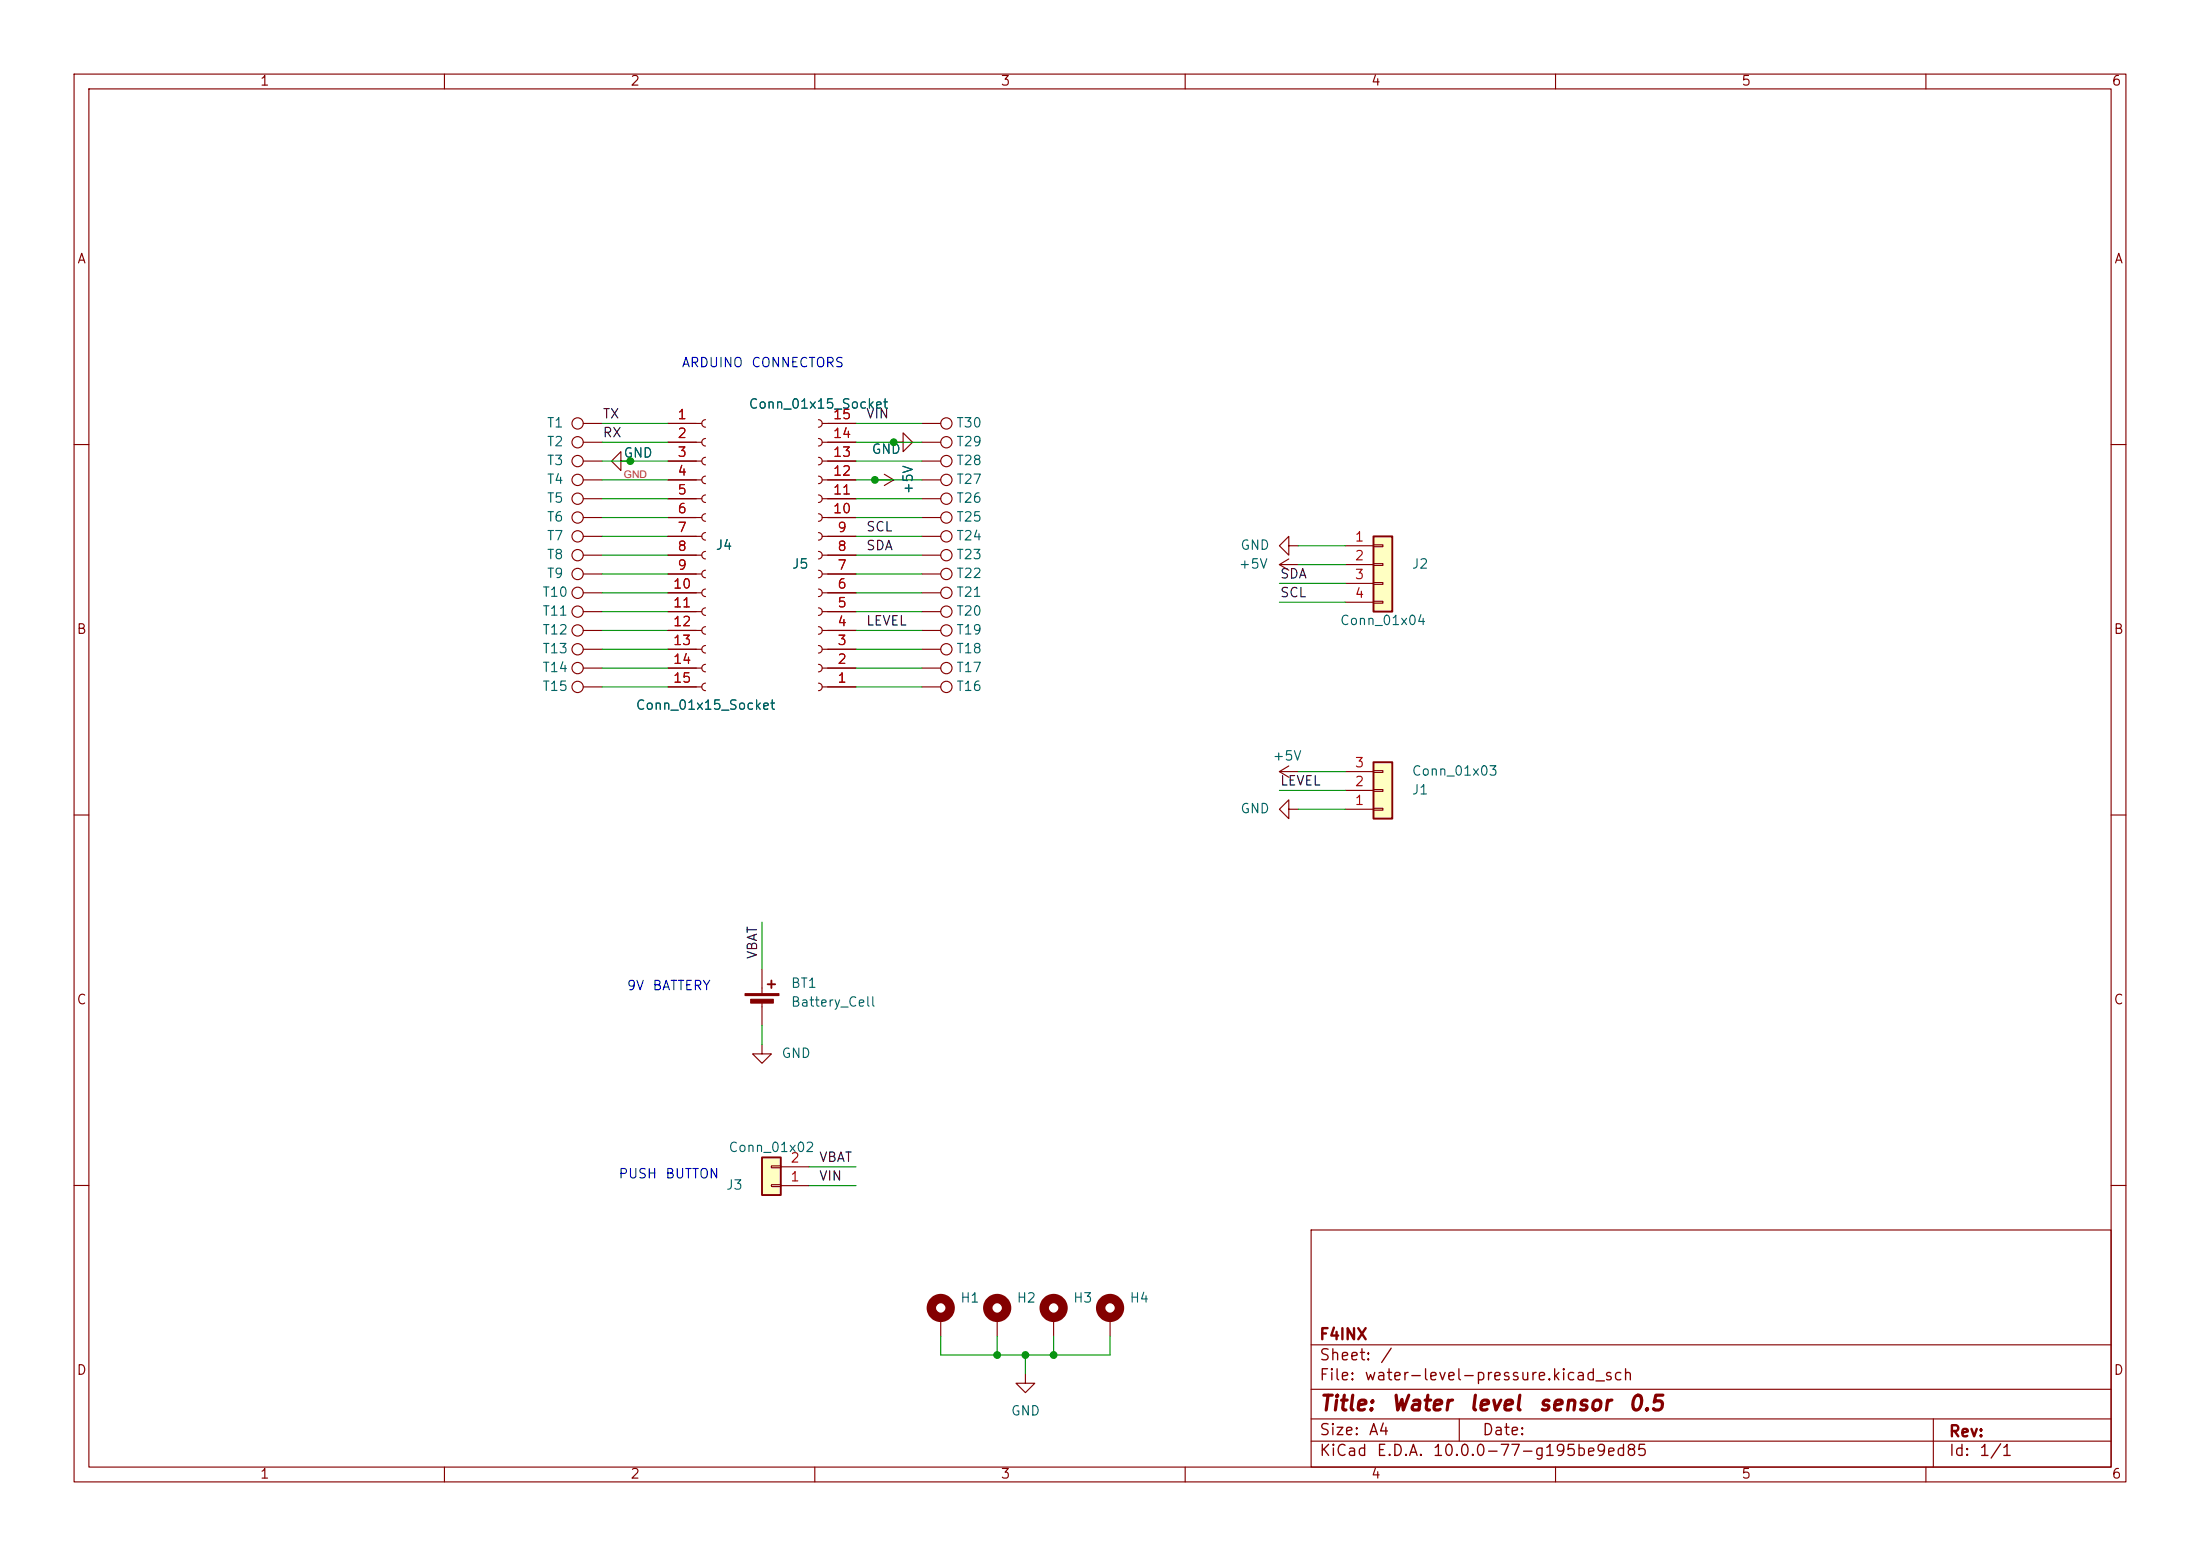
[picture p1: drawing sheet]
<svg xmlns="http://www.w3.org/2000/svg" width="297mm" height="210mm" viewBox="0 0 297 210" stroke-linecap="round" stroke-linejoin="round" font-family="sans-serif">
<g fill="none" stroke="#840000" stroke-width=".15">
<path d="M10 10h277v190h-277zM12 12h273v186h-273zM60 10v2M110 10v2M160 10v2M210 10v2M260 10v2M90.2 59.7h4.5M90.2 57.2h4.5M95.2 56.6a.51 .51 0 0 0-.5 .6 .51 .51 0 0 0 .5 .5M95.2 59.2a.51 .51 0 0 0-.5 .5 .51 .51 0 0 0 .5 .5M110.5 59.2a.51 .51 0 0 1 .5 .5 .51 .51 0 0 1-.5 .5"/>
<path d="M110.5 56.6a.51 .51 0 0 1 .5 .6 .51 .51 0 0 1-.5 .5M111 59.7h4.6M111 57.2h4.6M120.6 59.7h1.3v-1.3l1.3 1.3-1.3 1.3v-1.3M10 60h2M83.8 62.2v-1.2l-1.3 1.2 1.3 1.3v-1.3h1.3M90.2 77.5h4.5M90.2 74.9h4.5M90.2 72.4h4.5M90.2 69.9h4.5M90.2 67.3h4.5M90.2 64.8h4.5"/>
<path d="M90.2 62.2h4.5M95.2 61.7a.51 .51 0 0 0-.5 .5 .51 .51 0 0 0 .5 .5M95.2 64.3a.51 .51 0 0 0-.5 .5 .51 .51 0 0 0 .5 .5M95.2 66.8a.51 .51 0 0 0-.5 .5 .51 .51 0 0 0 .5 .5M95.2 69.3a.51 .51 0 0 0-.5 .6 .51 .51 0 0 0 .5 .5M95.2 71.9a.51 .51 0 0 0-.5 .5 .51 .51 0 0 0 .5 .5M95.2 74.4a.51 .51 0 0 0-.5 .5 .51 .51 0 0 0 .5 .5M95.2 77a.51 .51 0 0 0-.5 .5 .51 .51 0 0 0 .5 .5M95.2 79.5a.51 .51 0 0 0-.5 .5 .51 .51 0 0 0 .5 .5M110.5 79.5a.51 .51 0 0 1 .5 .5 .51 .51 0 0 1-.5 .5M110.5 77a.51 .51 0 0 1 .5 .5 .51 .51 0 0 1-.5 .5M110.5 74.4a.51 .51 0 0 1 .5 .5 .51 .51 0 0 1-.5 .5"/>
<path d="M110.5 71.9a.51 .51 0 0 1 .5 .5 .51 .51 0 0 1-.5 .5M110.5 69.3a.51 .51 0 0 1 .5 .6 .51 .51 0 0 1-.5 .5M110.5 66.8a.51 .51 0 0 1 .5 .5 .51 .51 0 0 1-.5 .5M110.5 64.3a.51 .51 0 0 1 .5 .5 .51 .51 0 0 1-.5 .5M110.5 61.7a.51 .51 0 0 1 .5 .5 .51 .51 0 0 1-.5 .5M111 77.5h4.6M111 74.9h4.6M111 72.4h4.6M111 69.9h4.6M111 67.3h4.6M111 64.8h4.6M111 62.2h4.6"/>
<path d="M124.5 77.5h2.5M124.5 74.9h2.5M172.7 76.2l1.3 .8M172.7 76.2h2.6M174 73.7v1.2l-1.3-1.2 1.3-1.3v1.3h1.3M174 75.4l-1.3 .8M285 60h2M78.7 92.7h2.6M78.7 90.2h2.6M78.7 87.6h2.6M78.7 85.1h2.6M78.7 82.6h2.6"/>
<path d="M78.7 80h2.6M90.2 92.7h4.5M90.2 90.2h4.5M90.2 87.6h4.5M90.2 85.1h4.5M90.2 82.6h4.5M90.2 80h4.5M95.2 82a.51 .51 0 0 0-.5 .6 .51 .51 0 0 0 .5 .5M95.2 84.6a.51 .51 0 0 0-.5 .5 .51 .51 0 0 0 .5 .5M95.2 87.1a.51 .51 0 0 0-.5 .5 .51 .51 0 0 0 .5 .5M95.2 89.7a.51 .51 0 0 0-.5 .5 .51 .51 0 0 0 .5 .5M95.2 92.2a.51 .51 0 0 0-.5 .5 .51 .51 0 0 0 .5 .5"/>
<path d="M110.5 92.2a.51 .51 0 0 1 .5 .5 .51 .51 0 0 1-.5 .5M110.5 89.7a.51 .51 0 0 1 .5 .5 .51 .51 0 0 1-.5 .5M110.5 87.1a.51 .51 0 0 1 .5 .5 .51 .51 0 0 1-.5 .5M110.5 84.6a.51 .51 0 0 1 .5 .5 .51 .51 0 0 1-.5 .5M110.5 82a.51 .51 0 0 1 .5 .6 .51 .51 0 0 1-.5 .5M111 92.7h4.6M111 90.2h4.6M111 87.6h4.6M111 85.1h4.6M111 82.6h4.6M111 80h4.6M124.5 92.7h2.5"/>
<path d="M124.5 90.2h2.5M124.5 87.6h2.5M124.5 85.1h2.5M124.5 82.6h2.5M124.5 80h2.5M10 110h2M285 110h2M10 160h2M127 177.8v2.5M134.6 177.8v2.5M142.2 177.8v2.5M149.9 177.8v2.5"/>
<path d="M177 166h108v32h-108zM285 160h2M60 198v2M110 198v2M138.4 185.4v1.3h1.3l-1.3 1.3-1.2-1.3h1.2M160 198v2M177 194.5h108M177 191.5h108M177 187.5h108M177 181.5h108M197 191.5v3M210 198v2"/>
<path d="M260 198v2M261 191.5v6.5"/>
<circle cx="127.8" cy="74.9" r=".76"/>
<circle cx="127.8" cy="77.5" r=".76"/>
<circle cx="78" cy="87.6" r=".76"/>
<circle cx="78" cy="85.1" r=".76"/>
<circle cx="78" cy="80" r=".76"/>
<circle cx="78" cy="82.5" r=".76"/>
<circle cx="78" cy="90.2" r=".76"/>
<circle cx="78" cy="92.7" r=".76"/>
<circle cx="127.8" cy="80" r=".76"/>
<circle cx="127.8" cy="85.1" r=".76"/>
<circle cx="127.8" cy="82.5" r=".76"/>
<circle cx="127.8" cy="90.2" r=".76"/>
<circle cx="127.8" cy="92.7" r=".76"/>
<circle cx="127.8" cy="87.6" r=".76"/>
</g>
<g fill="none" stroke="#840000" stroke-width="1.3">
<circle cx="127" cy="176.5" r="1.27"/>
<circle cx="134.6" cy="176.5" r="1.27"/>
<circle cx="142.2" cy="176.5" r="1.27"/>
<circle cx="149.9" cy="176.5" r="1.27"/>
</g>
<path d="M185.4 102.9h2.6v7.6h-2.6z" fill="#ffffc2"/>
<path d="M185.4 102.9h2.6v7.6h-2.6z" fill="none" stroke="#840000" stroke-width=".25"/>
<g fill="none" stroke="#840000" stroke-width=".15">
<path d="M78.7 57.2h2.6M78.7 59.7h2.6M124.5 57.2h2.5M124.5 59.7h2.5M78.7 72.4h2.6M78.7 69.9h2.6M78.7 77.5h2.6M78.7 74.9h2.6M78.7 67.3h2.6M78.7 62.2h2.6M78.7 64.8h2.6M124.5 72.4h2.5"/>
<path d="M124.5 69.9h2.5M124.5 67.3h2.5M124.5 64.8h2.5M172.7 104.1l1.3 .8M172.7 104.1h2.6M174 109.2v1.3l-1.3-1.3 1.3-1.2v1.2h1.3M174 103.4l-1.3 .7M181.6 109.2h3.8M181.6 106.7h3.8M181.6 104.1h3.8M185.4 109.1h1.3v.2h-1.3zM185.4 106.6h1.3v.2h-1.3z"/>
<path d="M185.4 104h1.3v.3h-1.3z"/>
<circle cx="78" cy="57.1" r=".76"/>
<circle cx="78" cy="59.7" r=".76"/>
<circle cx="127.8" cy="57.1" r=".76"/>
<circle cx="127.8" cy="59.7" r=".76"/>
<circle cx="78" cy="64.8" r=".76"/>
<circle cx="78" cy="72.4" r=".76"/>
<circle cx="78" cy="69.8" r=".76"/>
<circle cx="78" cy="67.3" r=".76"/>
<circle cx="78" cy="74.9" r=".76"/>
<circle cx="78" cy="77.5" r=".76"/>
<circle cx="78" cy="62.2" r=".76"/>
<circle cx="127.8" cy="67.3" r=".76"/>
<circle cx="127.8" cy="69.8" r=".76"/>
<circle cx="127.8" cy="64.8" r=".76"/>
<circle cx="127.8" cy="72.4" r=".76"/>
</g>
<path d="M102.9 156.2h2.5v5.1h-2.5z" fill="#ffffc2"/>
<path d="M103.6 132.8h1M104.1 132.3v1.1M102.9 156.2h2.5v5.1h-2.5z" fill="none" stroke="#840000" stroke-width=".25"/>
<g fill="none" stroke="#840000" stroke-width=".15">
<path d="M124.5 62.2h2.5M102.9 130.8v3.3M102.9 135.1v3.3M102.9 141v1.2h1.2l-1.2 1.3-1.3-1.3h1.3M104.1 159.9h1.3v.2h-1.3zM104.1 157.4h1.3v.2h-1.3zM105.4 157.5h3.8M105.4 160h3.8"/>
<circle cx="127.8" cy="62.2" r=".76"/>
</g>
<g fill="#840000" stroke="#840000" stroke-width=".15">
<path d="M100.6 134.1h4.6v.3h-4.6z"/>
<path d="M101.3 134.9h3.1v.5h-3.1z"/>
</g>
<path d="M185.4 72.4h2.6v10.2h-2.6z" fill="#ffffc2"/>
<path d="M185.4 72.4h2.6v10.2h-2.6z" fill="none" stroke="#840000" stroke-width=".25"/>
<g fill="none" stroke="#840000" stroke-width=".15">
<path d="M90.2 59.7h3.8M90.2 57.2h3.8M111.8 59.7h3.8M111.8 57.2h3.8M90.2 64.8h3.8M90.2 77.5h3.8M90.2 74.9h3.8M90.2 72.4h3.8M90.2 69.9h3.8M90.2 67.3h3.8M90.2 62.2h3.8M111.8 64.8h3.8"/>
<path d="M111.8 77.5h3.8M111.8 74.9h3.8M111.8 72.4h3.8M111.8 69.9h3.8M111.8 67.3h3.8M111.8 62.2h3.8M118.1 64.8h2.5M119.4 64l1.2 .8M120.6 64.8l-1.2 .7M181.6 73.7h3.8M181.6 76.2h3.8M181.6 78.7h3.8"/>
<path d="M185.4 73.5h1.3v.3h-1.3zM185.4 76.1h1.3v.2h-1.3zM185.4 78.6h1.3v.3h-1.3zM90.2 92.7h3.8M90.2 90.2h3.8M90.2 87.6h3.8M90.2 85.1h3.8M90.2 82.6h3.8M90.2 80h3.8M111.8 92.7h3.8M111.8 90.2h3.8M111.8 87.6h3.8"/>
<path d="M111.8 85.1h3.8M111.8 82.6h3.8M111.8 80h3.8M181.6 81.3h3.8M185.4 81.2h1.3v.2h-1.3z"/>
</g>
<g fill="none" stroke="#009600" stroke-width=".15">
<path d="M81.3 59.7h8.9M81.3 57.2h8.9M115.6 59.7h8.9M115.6 57.2h8.9M81.3 74.9h8.9M81.3 77.5h8.9M81.3 69.9h8.9M81.3 67.3h8.9M81.3 72.4h8.9M81.3 64.8h8.9M81.3 62.2h8.9M115.6 64.8h8.9"/>
<path d="M115.6 62.2h8.9M115.6 74.9h8.9M115.6 77.5h8.9M115.6 69.9h8.9M115.6 67.3h8.9M115.6 72.4h8.9M172.7 78.7h8.9M175.3 73.7h6.3M175.3 76.2h6.3M81.3 90.2h8.9M81.3 82.6h8.9M81.3 80h8.9"/>
<path d="M81.3 92.7h8.9M81.3 85.1h8.9M81.3 87.6h8.9M115.6 90.2h8.9M115.6 82.6h8.9M115.6 80h8.9M115.6 92.7h8.9M115.6 85.1h8.9M115.6 87.6h8.9M172.7 81.3h8.9M172.7 106.7h8.9M175.3 104.1h6.3"/>
<path d="M175.3 109.2h6.3M102.9 124.5v6.3M102.9 138.4v2.6M109.2 157.5h6.4M109.2 160h6.4M127 180.3v2.6h22.9v-2.6M134.6 180.3v2.6M138.4 182.9v2.5M142.2 180.3v2.6"/>
</g>
<g fill="#009600" stroke="#009600" stroke-width=".14">
<circle cx="120.6" cy="59.7" r=".46"/>
<circle cx="85.1" cy="62.2" r=".46"/>
<circle cx="142.2" cy="182.9" r=".46"/>
<circle cx="138.4" cy="182.9" r=".46"/>
<circle cx="134.6" cy="182.9" r=".46"/>
<circle cx="118.1" cy="64.8" r=".46"/>
</g>
<g font-size="2" fill="#840000">
<text x="178" y="190.9">Title:</text>
<text x="187.7" y="190.9">Water</text>
<text x="198.2" y="190.9">level</text>
<text x="207.5" y="190.9">sensor</text>
<text x="219.7" y="190.9">0.5</text>
</g>
<g font-size="1.5" fill="#840000">
<text x="178" y="184">Sheet:</text>
<text x="178" y="181.2">F4INX</text>
<text x="186.2" y="184">/</text>
<text x="178" y="186.7">File:</text>
<text x="184.1" y="186.7">water-level-pressure.kicad_sch</text>
<text x="178" y="194.1">Size:</text>
<text x="178" y="196.9">KiCad</text>
<text x="184.7" y="194.1">A4</text>
<text x="185.7" y="196.9">E.D.A.</text>
<text x="193.3" y="196.9">10.0.0-77-g195be9ed85</text>
<text x="200" y="194.1">Date:</text>
<text x="263" y="194.3">Rev:</text>
<text x="263" y="196.9">Id:</text>
<text x="267.1" y="196.9">1/1</text>
</g>
<text font-size="1.4" fill="#db3425" x="84.2" y="64.5">GND</text>
<g font-size="1.3" fill="#840000">
<text x="35" y="11.9">1</text>
<text x="85" y="11.9">2</text>
<text x="135" y="11.9">3</text>
<text x="185" y="11.9">4</text>
<text x="235" y="11.9">5</text>
<text x="285" y="11.9">6</text>
<text x="10.3" y="35.9">A</text>
<text x="285.3" y="35.9">A</text>
<text x="10.3" y="85.9">B</text>
<text x="285.3" y="85.9">B</text>
<text x="10.3" y="135.9">C</text>
<text x="285.3" y="135.9">C</text>
<text x="10.3" y="185.9">D</text>
<text x="285.3" y="185.9">D</text>
<text x="35" y="199.9">1</text>
<text x="85" y="199.9">2</text>
<text x="135" y="199.9">3</text>
<text x="185" y="199.9">4</text>
<text x="235" y="199.9">5</text>
<text x="285" y="199.9">6</text>
</g>
<g font-size="1.3" fill="#0000c2">
<text x="91.9" y="49.9">ARDUINO</text>
<text x="101.3" y="49.9">CONNECTORS</text>
<text x="84.5" y="134">9V</text>
<text x="88" y="134">BATTERY</text>
<text x="83.4" y="159.4">PUSH</text>
<text x="89.7" y="159.4">BUTTON</text>
</g>
<g font-size="1.3" fill="#006464">
<text x="73.7" y="58">T1</text>
<text x="101" y="55.5">Conn_01x15_Socket</text>
<text x="129" y="58">T30</text>
<text x="73.7" y="60.6">T2</text>
<text x="73.7" y="63.1">T3</text>
<text x="73.7" y="65.6">T4</text>
<text x="84.1" y="62.1">GND</text>
<text x="117.6" y="61.6">GND</text>
<text x="129" y="60.6">T29</text>
<text x="129" y="65.6">T27</text>
<text x="129" y="63.1">T28</text>
<text x="73.7" y="70.7">T6</text>
<text x="73.7" y="68.2">T5</text>
<text x="123.5" y="66.8" transform="rotate(-90 123.5 66.8)">+5V</text>
<text x="129" y="70.7">T25</text>
<text x="129" y="68.2">T26</text>
<text x="73.7" y="73.3">T7</text>
<text x="73.7" y="75.8">T8</text>
<text x="96.5" y="74.5">J4</text>
<text x="106.8" y="77.1">J5</text>
<text x="129" y="75.8">T23</text>
<text x="129" y="73.3">T24</text>
<text x="167.1" y="77.1">+5V</text>
<text x="167.4" y="74.5">GND</text>
<text x="190.5" y="77.1">J2</text>
<text x="73.1" y="83.4">T11</text>
<text x="73.1" y="80.9">T10</text>
<text x="73.7" y="78.3">T9</text>
<text x="129" y="80.9">T21</text>
<text x="129" y="78.3">T22</text>
<text x="129" y="83.4">T20</text>
<text x="73.1" y="88.5">T13</text>
<text x="73.1" y="86">T12</text>
<text x="129" y="86">T19</text>
<text x="129" y="88.5">T18</text>
<text x="180.8" y="84.7">Conn_01x04</text>
<text x="73.1" y="91">T14</text>
<text x="73.1" y="93.6">T15</text>
<text x="129" y="91">T17</text>
<text x="129" y="93.6">T16</text>
<text x="85.7" y="96.1">Conn_01x15_Socket</text>
<text x="171.7" y="103">+5V</text>
<text x="190.5" y="107.5">J1</text>
<text x="190.5" y="105">Conn_01x03</text>
<text x="167.4" y="110.1">GND</text>
<text x="106.7" y="133.6">BT1</text>
<text x="106.7" y="136.2">Battery_Cell</text>
<text x="105.4" y="143.1">GND</text>
<text x="98.3" y="155.8">Conn_01x02</text>
<text x="97.9" y="160.9">J3</text>
<text x="129.5" y="176.1">H1</text>
<text x="137.2" y="176.1">H2</text>
<text x="144.8" y="176.1">H3</text>
<text x="152.4" y="176.1">H4</text>
<text x="136.4" y="191.4">GND</text>
</g>
<g font-size="1.3" fill="#0f0f0f">
<text x="81.3" y="59.3">RX</text>
<text x="81.3" y="56.8">TX</text>
<text x="116.8" y="56.8">VIN</text>
<text x="116.8" y="74.6">SDA</text>
<text x="116.8" y="72">SCL</text>
<text x="172.7" y="80.9">SCL</text>
<text x="172.7" y="78.4">SDA</text>
<text x="116.8" y="84.7">LEVEL</text>
<text x="172.7" y="106.3">LEVEL</text>
<text x="102.5" y="129.5" transform="rotate(-90 102.5 129.5)">VBAT</text>
<text x="110.5" y="159.7">VIN</text>
<text x="110.5" y="157.1">VBAT</text>
</g>
<g font-size="1.3" fill="#a90000">
<text x="91.4" y="56.9">1</text>
<text x="91.4" y="59.4">2</text>
<text x="112.4" y="59.4">14</text>
<text x="112.4" y="56.9">15</text>
<text x="91.4" y="62">3</text>
<text x="91.4" y="64.5">4</text>
<text x="112.4" y="64.5">12</text>
<text x="112.4" y="62">13</text>
<text x="91.4" y="67.1">5</text>
<text x="91.4" y="69.6">6</text>
<text x="112.4" y="69.6">10</text>
<text x="112.4" y="67.1">11</text>
<text x="91.4" y="72.1">7</text>
<text x="91.4" y="74.7">8</text>
<text x="91.4" y="77.2">9</text>
<text x="113" y="77.2">7</text>
<text x="113" y="74.7">8</text>
<text x="113" y="72.1">9</text>
<text x="182.8" y="73.4">1</text>
<text x="182.8" y="75.9">2</text>
<text x="90.8" y="79.8">10</text>
<text x="90.8" y="82.3">11</text>
<text x="113" y="82.3">5</text>
<text x="113" y="79.8">6</text>
<text x="182.8" y="78.5">3</text>
<text x="182.8" y="81">4</text>
<text x="90.8" y="84.8">12</text>
<text x="90.8" y="87.4">13</text>
<text x="90.8" y="89.9">14</text>
<text x="113" y="89.9">2</text>
<text x="113" y="87.4">3</text>
<text x="113" y="84.8">4</text>
<text x="90.8" y="92.5">15</text>
<text x="113" y="92.5">1</text>
<text x="182.8" y="106.4">2</text>
<text x="182.8" y="103.9">3</text>
<text x="182.8" y="109">1</text>
<text x="106.6" y="159.8">1</text>
<text x="106.6" y="157.2">2</text>
</g>
</svg>
